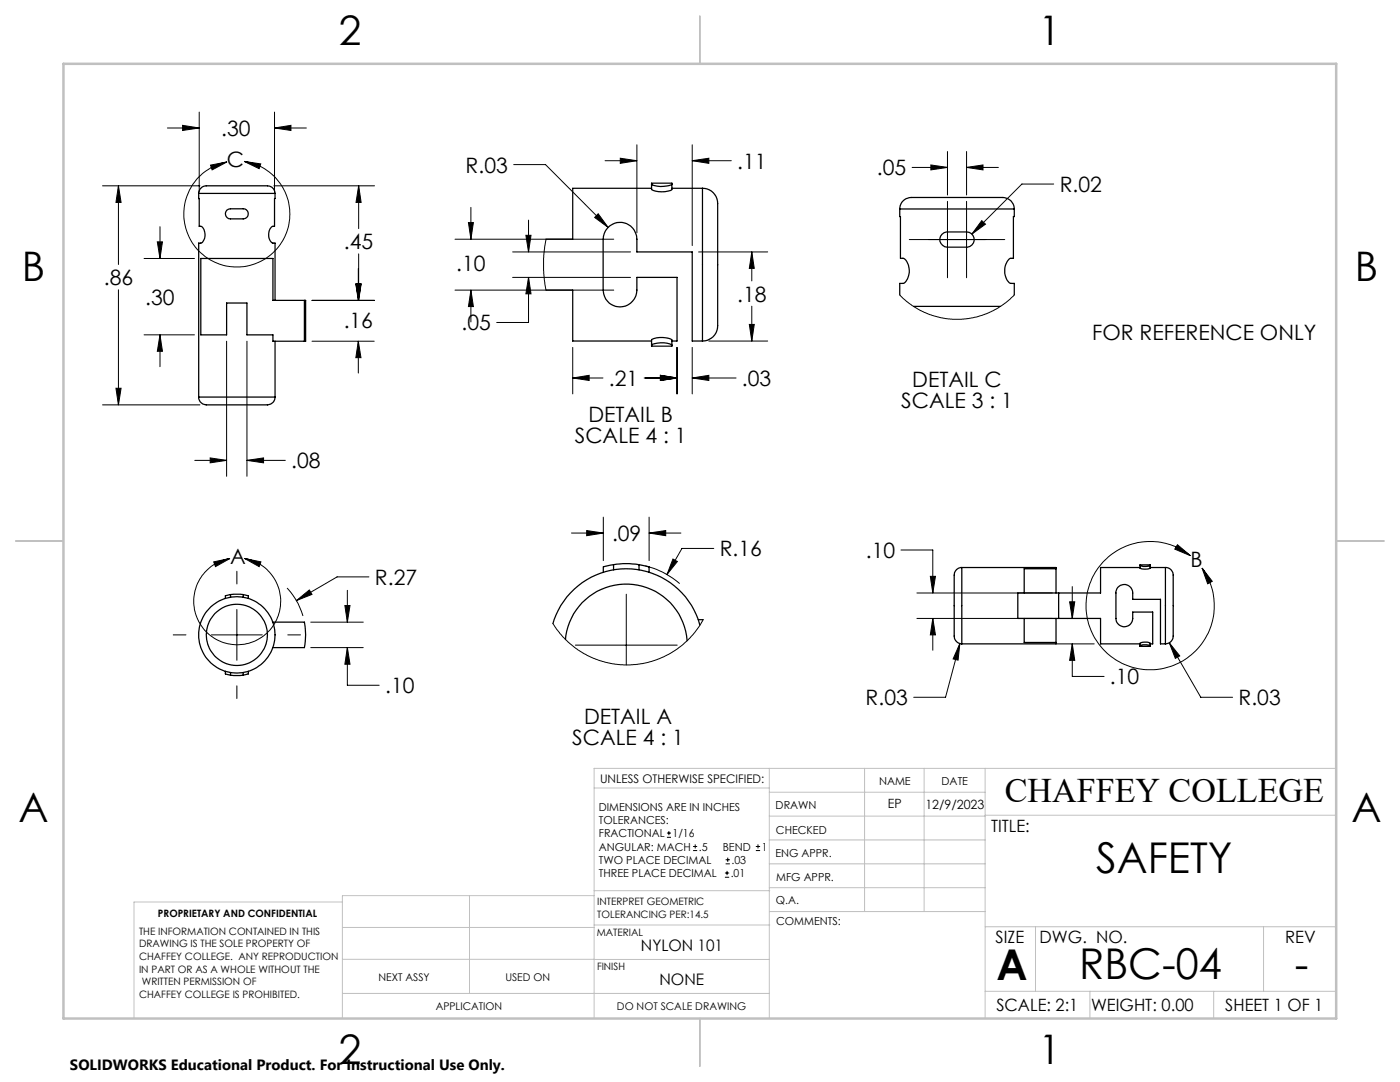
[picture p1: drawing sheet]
<svg xmlns="http://www.w3.org/2000/svg" width="279mm" height="216mm" viewBox="0 0 279 216" stroke-linecap="round" stroke-linejoin="round" font-family="sans-serif">
<g fill="none" stroke="#000" stroke-width=".25">
<path d="M39.7 38.6a1.81 1.81 0 0 1 2.3-1.5h9a7 7 0 0 1 3.3 .3l.3 .3 .3 .9M39.7 38.6l.1 6.6h.1a.99 .99 0 0 1 1 1.1 1.91 1.91 0 0 1-.8 2.2h-.4v30.7M39.7 38.6h15.2M54.9 38.6l-.1 6.6h-.2a1.42 1.42 0 0 0-1 1.7 1.26 1.26 0 0 0 1.3 1.6v11.4M130 36.8v1a4.4 4.4 0 0 0 4.1 0v-1M130 37.6h-15.7v10.1h-5.3M130 36.8v-.3h4.1v.3M130 36.8a4.6 4.6 0 0 0 4.1 0M134.1 37.6h6.1M140.2 37.6a3.4 3.4 0 0 1 3 4.1v22.6a3.2 3.2 0 0 1-3 3.8M140.2 37.6v30.5M45.3 41.9a5.2 5.2 0 0 1 2.6-.2 1.12 1.12 0 0 1 1.4 .3 1.12 1.12 0 0 1-.1 1.4 4.9 4.9 0 0 1-2.6 .3 1.14 1.14 0 0 1-1.3-.3 1.14 1.14 0 0 1 0-1.5z"/>
<path d="M60.7 59.9h-6.2v-8.3h-14.4v15.2h5.1v-6.3h4.1v6.3h5.2v1.3h6.2M60.7 59.9h.3v8.2h-.3M60.7 59.9v8.2M109 57.9h5.3v10.2h15.7M179.6 41.7a2.41 2.41 0 0 1 2.9-2.3h13.5a18 18 0 0 1 5.2 .3l.6 .4 .4 .6 .2 1M179.6 41.7v1.5h.1v8.3h.2a1.06 1.06 0 0 1 1.2 1 3.5 3.5 0 0 1-.7 4l-.8 .1v2.2M179.6 41.7h22.8M188 46.7a3.3 3.3 0 0 1 2.5-.4h1.4a2.41 2.41 0 0 1 2.3 .7 1.58 1.58 0 0 1-.1 1.8 1.58 1.58 0 0 1-1.7 .5h-2.4a2.41 2.41 0 0 1-2.2-.7 1.48 1.48 0 0 1 .2-1.9zM202.4 41.7v1.5h-.2v8.3h-.2a1.03 1.03 0 0 0-1.1 1 3.4 3.4 0 0 0 .7 4l.8 .1v2.2M39.7 79.2a1.87 1.87 0 0 0 2.3 1.6h9a6.3 6.3 0 0 0 3.3-.3l.3-.3 .3-1M39.7 79.2h15.2M54.9 68.1v11.1"/>
<path d="M130 68.9v-1.1a4.3 4.3 0 0 1 4.1 0v1.1M130 68.9a4.6 4.6 0 0 1 4.1 0M130 68.9v.2h4.1v-.2M134.1 68.1h1v-12.7h-8v.9a7.1 7.1 0 0 1-.5 3.3 3.4 3.4 0 0 1-3.8 1.5 3.4 3.4 0 0 1-2.4-3.2v-8.2a6.8 6.8 0 0 1 .5-3.7 3.4 3.4 0 0 1 4.1-1.4 3.4 3.4 0 0 1 2.1 3.8v1.9h11v17.8h2.1M182.3 61.1h17.4M46 118.6l-1 .3v.5M46 118.6h2.5M46 118.6v.6M48.5 118.6l1 .3 .1 .5M48.5 118.6v.6M120.4 113.1v1.1M122.4 112.7l-2 .4"/>
<path d="M122.4 112.7a15.3 15.3 0 0 1 5.1 0M122.4 112.7v1M127.5 112.7l2 .4v1.1M127.5 112.7v1M191.9 113.2a1.74 1.74 0 0 0-1.5 2.3v10.5a2 2 0 0 0 1.5 2.5M191.9 113.2h18.8v.3M191.9 113.2v15.3M210.7 113.5h-6.3v4.8M210.7 113.5v4.8M211.3 118.3v5.1M227.5 113.2h-7.9v5.1h-16.5v5.1h16.5v5.1h7.9M227.5 112.8v.5a2.58 2.58 0 0 0 2.1 0v-.5"/>
<path d="M227.5 112.8v-.1h2.1v.1M227.5 112.8a2.54 2.54 0 0 0 2.1 0M229.6 113.2h3M232.6 113.2a1.74 1.74 0 0 1 1.5 2.3v10.5a2.04 2.04 0 0 1-1.3 2.4l-.2 .1M232.6 113.2v15.3M45 133.9v.6l1 .2M46 134.7h2.5M46 134.2v.5M48.5 134.2v.5M49.6 133.9l-.1 .6-1 .2M54.5 124.1h6.2a13.2 13.2 0 0 1 0 5.1h-6.2M110.3 124.4a15.2 15.2 0 0 1 14.8-10.9 15.2 15.2 0 0 1 14.6 11.2"/>
<path d="M112.9 127.6a12.2 12.2 0 0 1 12.2-11.1 12.2 12.2 0 0 1 12 11.3M139.3 123.6h1M204.4 123.4v4.8h6.3M210.7 128.2v.3h-18.8M210.7 123.4v4.8M227.5 128.9v-.5a2.21 2.21 0 0 1 2.1 0v.5M227.5 128.9a2.54 2.54 0 0 1 2.1 0M227.5 128.9v.1h2.1v-.1M229.6 128.5h.4v-6.4h-3.9v.5a1.84 1.84 0 0 1-.5 1.9 1.84 1.84 0 0 1-1.9 .4 1.74 1.74 0 0 1-1-2v-3.6a2.24 2.24 0 0 1 .9-2.5 1.79 1.79 0 0 1 1.9 .3 1.79 1.79 0 0 1 .6 1.8v.7h5.5v8.9h1"/>
<circle cx="47.3" cy="126.7" r="7.6"/>
<circle cx="47.3" cy="126.7" r="6.1"/>
</g>
<g fill="none" stroke="#000" stroke-width=".2">
<path d="M20.5 37.1h19.4M23.6 37.1l.6 3.3h-1.1zM23.6 37.1v15.7M33.4 25.5h6.4M36.4 25l3.4 .5-3.4 .5zM39.8 22.4v15.9M42 32.9l3.3-.6-3 1.6zM48.7 32.2a10.6 10.6 0 0 1 7.7 16 10.6 10.6 0 0 1-17.7 .5 10.6 10.6 0 0 1 6.6-16.4M48.7 32.2l3.3 .5-.3 1zM54.6 37.1h20.2M54.8 25.5l3.3-.5v1zM54.8 22.4v15.9"/>
<path d="M54.8 25.5h6.3M71.6 37.1l.5 3.3h-1.1zM71.6 37.1v8.5M102.5 32.8h6.4l12.5 12.6M120.8 32.1h6.3M123.8 31.6l3.3 .5-3.3 .5zM127.1 28.9v17.6M138.1 32.1l3.4-.5v1zM138.1 28.9v20.1M138.1 32.1h7.8M182 33.4h7.1M185.8 32.9l3.3 .5-3.3 .5z"/>
<path d="M189.1 30.2v8.7M192.9 33.4l3.3-.5v1zM192.9 30.2v8.7M192.9 33.4h6.3M210.3 36.7h-6.4l-9.9 10M23.6 57.8v23M28.8 51.6h10M31.4 48.3h1l-.5 3.3zM31.9 45.2v6.4M62.3 59.9h12.5M71 56.7h1l-.5 3.2zM71 56.7h1.1l-.5 3.2z"/>
<path d="M71.5 53.6v6.3M71.6 50.7v9.2M90.8 47.7h31.7M90.8 57.9h31.7M93.5 44.4h1l-.5 3.3zM94 57.9l.5 3.3h-1zM94 41.4v6.3M94 57.9v6.3M102.3 50.3h23.5M102.3 55.4h23.5M105 47h1l-.5 3.3zM105.5 55.4v8.9h-6.4"/>
<path d="M105.5 43.9v6.4M105.5 55.4l.5 3.2h-1zM109 47.7l-.5 3.8v3.1l.5 3.3M119.4 42.7l2 2.7-2.7-2zM139.4 50.3h13.8M150 50.3l.5 3.3h-1zM150 50.3v5.8M179.6 58.8l2.4 2.1 2.5 1.4 3.4 1.1 2.2 .3 3.2-.1 1.7-.4 1.8-.6 3.1-1.6 1.6-1.3 .9-.9M181.5 47.8h19M189.1 40.2v15.2M192.9 40.2v15.2M195.9 44l.8 .7-2.7 2z"/>
<path d="M23.1 77.5h1.1l-.6 3.3zM28.8 66.8h10M31.9 66.8v6.4M31.9 66.8l.5 3.3h-1zM45.2 68.1v26.9M49.3 68.1v26.9M62.3 68.1h12.4M71.5 68.1l.5 3.3h-1zM71.5 68.1v6.3M114.3 75.4l3.3-.5v1zM114.3 75.4h6M114.3 69.3v9.3"/>
<path d="M128.6 75.4h6.5M131.8 74.9l3.3 .5-3.3 .5zM135.1 69.3v9.3M138.1 75.4l3.4-.5v1zM138.1 69.3v9.3M138.1 75.4h8.8M141.5 68.1h11.7M149.5 64.7h1l-.5 3.4zM150 61.1v7M20.5 80.8h19.4M38.9 91.9h6.3M41.9 91.4l3.3 .5-3.3 .5z"/>
<path d="M49.3 91.9l3.3-.5v1zM49.3 91.9h7.6M42.7 112.1l3.2-.7-2.9 1.7zM45.9 111.4a8.7 8.7 0 0 0-5.8 13.3 8.7 8.7 0 0 0 14.5 0 8.7 8.7 0 0 0-5.8-13.3M47.3 114v2.5M48.8 111.4l3.3 .7-.4 1zM57.3 117.3a14.3 14.3 0 0 1 3.2 5.6M59.2 119.8l2.5-2.1 .6 .9zM69.3 117.8v6.3M73.6 115.1h-6.3l-8.1 4.7M114.1 106.4h6.3M117.1 105.9l3.3 .5-3.3 .5z"/>
<path d="M120.4 103.2v8.7M125 118.6v14.1M128.8 112.9a15.8 15.8 0 0 1 6.8 3.6M129.5 106.4l3.4-.5v1zM129.5 103.2v8.7M129.5 106.4h6.4M134.3 111.5l.9 .5-2.1 2.7zM142.5 109.4h-6.4l-3 5.3M179.8 109.7h6.4v8.6M183 118.3h27M185.7 115h1l-.5 3.3zM214 117.1v6.3"/>
<path d="M235 108.7l2.6 2.2-3.1-1.3zM237.6 110.9a12.8 12.8 0 0 0-20.4 6.6 12.8 12.8 0 0 0 14.2 16 12.8 12.8 0 0 0 9.1-19.3l-.6-.9M239.9 113.3l2 2.7-.9 .5zM34.6 126.7h2.5M42.2 126.7h10.2M47.3 121.6v10.2M47.3 136.8v2.6M57.4 126.7h2.6M62 124.1h10.5M62 129.2h10.5M68.8 120.8h1l-.5 3.3zM69.3 129.2l.5 3.3h-1z"/>
<path d="M69.3 129.2v7.5h6.4M114.8 128.7h20.3M140.3 123.6l-.7 1.3-2 2.5-1.8 1.6-1.9 1.3-1.5 .8-2.3 .9-2 .4-2.3 .3-3-.2-2.1-.4-2.4-.8-1.8-.9-1.5-1-1.7-1.3-1.5-1.6-1.5-2.1M183 123.4h27M186.2 123.4v6.4M186.2 123.4l.5 3.3h-1zM191.6 128.4l-.4 3.3-1-.2zM191.6 128.4l-2.9 10.7h-6.3M210.8 128.5h7.6M213.5 120.1h1l-.5 3.3zM214 128.5v6.5h6.3M214 128.5l.5 3.3h-1z"/>
<path d="M233.4 128.3l2 2.6-.8 .5zM233.4 128.3l6.2 10.8h6.4M133.1 167.1h.8M133.1 166.2h.8M133.5 165.8v.9M138.3 169.7h.8M138.3 168.9h.8M138.7 168.5v.8M144.7 175h.8M144.7 174.2h.8M144.8 172.4h.9M144.8 171.6h.9"/>
<path d="M145.1 173.8v.8M145.2 171.1v.9M150.8 169.7h.9M150.8 168.9h.9M151.3 168.5v.8"/>
</g>
<g fill="none" stroke="#c0c0c0" stroke-width=".2">
<path d="M118.6 157.2h34.9M153.5 153.3v49.9M153.5 158.1h43.1M172.5 153.3v28.6M184.4 153.3v28.6M196.6 153.3v49.9M266.7 153.3h-148.1v49.9M68.3 180h-41.6v23.2M93.7 178.7v19.5M118.6 178.7h-50.3v24.5M118.6 177.7h35M153.5 167.6h43.1"/>
<path d="M153.5 162.8h43.1M153.5 172.4h43.1M153.5 177.1h43.1M196.6 162.7h70.1M68.3 198.2h85.2M68.3 191.4l85.2 .1M68.3 185.1h50.3M118.6 184.6h35M153.6 181.9h43M196.6 197.8h70.1M196.6 184.9h70.1M206.7 184.9v12.9"/>
<path d="M217.5 197.8v5.4M242.2 197.8v5.4M252.2 184.9v12.9"/>
</g>
<path d="M139.7 3.2v9.5M3.1 107.9h9.6M266.7 107.9h9.5M139.7 203.2v9.6" fill="none" stroke="#c0c0c0" stroke-width=".25"/>
<path d="M12.7 12.7h254v190.5h-254z" fill="none" stroke="#c0c0c0" stroke-width=".5"/>
<g fill="#000">
<path d="M42.7 112.1l3.2-.7-2.9 1.7zM48.8 111.4l3.3 .7-.4 1zM42 32.9l3.3-.6-3 1.6zM48.7 32.2l3.3 .5-.3 1zM235 108.7l2.6 2.2-3.1-1.3zM239.9 113.3l2 2.7-.9 .5z"/>
<path d="M68.8 120.8h1l-.5 3.3zM69.3 129.2l.5 3.3h-1zM59.2 119.8l3.1-1.2-.6-.9zM23.6 37.1l.6 3.3h-1.1zM23.1 77.5h1.1l-.6 3.3zM36.4 25l3.4 .5-3.4 .5zM54.8 25.5l3.3-.5v1zM71.5 68.1l.5 3.3h-1zM71 56.7h1l-.5 3.2zM71.6 37.1l.5 3.3h-1.1zM71 56.7h1.1l-.5 3.2zM41.9 91.4l3.3 .5-3.3 .5zM49.3 91.9l3.3-.5v1zM31.4 48.3h1l-.5 3.3zM31.9 66.8l.5 3.3h-1zM185.7 115h1l-.5 3.3zM186.2 123.4l.5 3.3h-1zM213.5 120.1h1l-.5 3.3zM214 128.5l.5 3.3h-1zM191.6 128.4l-1.4 3.1 1 .2zM233.4 128.3l1.2 3.1 .8-.5zM134.3 111.5l-1.2 3.2 2.1-2.7zM117.1 105.9l3.3 .5-3.3 .5zM129.5 106.4l3.4-.5v1zM131.8 74.9l3.3 .5-3.3 .5zM138.1 75.4l3.4-.5v1zM131.8 74.9l3.3 .5-3.3 .5zM114.3 75.4l3.3-.5v1zM149.5 64.7h1l-.5 3.4zM150 50.3l.5 3.3h-1zM138.1 32.1l3.4-.5v1zM123.8 31.6l3.3 .5-3.3 .5zM105 47h1l-.5 3.3zM105.5 55.4l.5 3.2h-1zM119.4 42.7l-.7 .7 2.7 2zM93.5 44.4h1l-.5 3.3zM94 57.9l.5 3.3h-1zM195.9 44l-1.9 2.7 2.7-2zM185.8 32.9l3.3 .5-3.3 .5zM192.9 33.4l3.3-.5v1z"/>
</g>
<g font-size="8.5">
<text x="218.8" y="174.2">SAFETY</text>
<text x="198.9" y="195.5">A</text>
<text x="215.4" y="195.4">RBC-04</text>
<text x="258.4" y="195.4">-</text>
</g>
<g font-size="8.1">
<text x="67.6" y="8.9">2</text>
<text x="207.3" y="8.9">1</text>
<text x="4.4" y="56.2">B</text>
<text x="270.4" y="56.2">B</text>
<text x="3.7" y="164.1">A</text>
<text x="269.7" y="164.1">A</text>
<text x="67.6" y="212.4">2</text>
<text x="207.3" y="212.4">1</text>
</g>
<text font-size="6.9" x="200.5" y="160.1">CHAFFEY COLLEGE</text>
<g font-size="4.2">
<text x="44.1" y="27.1">.30</text>
<text x="45.3" y="33.3">C</text>
<text x="92.9" y="34.4">R.03</text>
<text x="147.1" y="33.7">.11</text>
<text x="175" y="35">.05</text>
<text x="211.5" y="38.3">R.02</text>
<text x="68.6" y="49.7">.45</text>
<text x="20.7" y="56.9">.86</text>
<text x="91.1" y="54">.10</text>
<text x="29" y="60.8">.30</text>
<text x="68.6" y="65.5">.16</text>
<text x="92.1" y="65.9">.05</text>
<text x="147.1" y="60.2">.18</text>
<text x="218" y="67.9">FOR REFERENCE ONLY</text>
<text x="121.5" y="77">.21</text>
<text x="148.1" y="77">.03</text>
<text x="182.1" y="77.2">DETAIL C</text>
<text x="179.9" y="81.4">SCALE 3 : 1</text>
<text x="114.7" y="88.4">SCALE 4 : 1</text>
<text x="117.4" y="84.2">DETAIL B</text>
<text x="58.1" y="93.4">.08</text>
<text x="122.1" y="108">.09</text>
<text x="45.9" y="112.5">A</text>
<text x="143.6" y="111">R.16</text>
<text x="172.8" y="111.3">.10</text>
<text x="237.6" y="113.1">B</text>
<text x="74.8" y="116.7">R.27</text>
<text x="221.5" y="136.6">.10</text>
<text x="76.9" y="138.3">.10</text>
<text x="172.7" y="140.7">R.03</text>
<text x="247.2" y="140.7">R.03</text>
<text x="114.2" y="148.7">SCALE 4 : 1</text>
<text x="116.6" y="144.5">DETAIL A</text>
</g>
<g font-size="3.4">
<text x="197.8" y="166">TITLE:</text>
<text x="198.7" y="188.1">SIZE</text>
<text x="207.5" y="188.1">DWG. NO.</text>
<text x="256.5" y="188.2">REV</text>
<text x="198.8" y="201.7">SCALE: 2:1</text>
<text x="217.7" y="201.8">WEIGHT: 0.00</text>
<text x="244.5" y="201.7">SHEET 1 OF 1</text>
</g>
<g font-size="3.2">
<text x="127.9" y="189.8">NYLON 101</text>
<text x="131.6" y="196.6">NONE</text>
</g>
<text font-size="3" x="14" y="213.5">SOLIDWORKS Educational Product. For Instructional Use Only.</text>
<g font-size="2.5">
<text x="177.2" y="161.3">EP</text>
<text x="184.7" y="161.4">12/9/2023</text>
</g>
<text font-size="2.4" x="119.8" y="156.2">UNLESS OTHERWISE SPECIFIED:</text>
<g font-size="2.2">
<text x="119.5" y="161.8">DIMENSIONS ARE IN INCHES</text>
<text x="154.8" y="161.4">DRAWN</text>
<text x="175.4" y="156.6">NAME</text>
<text x="187.9" y="156.7">DATE</text>
<text x="119.5" y="164.4">TOLERANCES:</text>
<text x="119.5" y="167.1">FRACTIONAL</text>
<text x="134.2" y="167.1">1/16</text>
<text x="154.9" y="166.3">CHECKED</text>
<text x="119.5" y="172.4">TWO PLACE DECIMAL</text>
<text x="119.5" y="169.7">ANGULAR: MACH</text>
<text x="139.5" y="169.7">.5</text>
<text x="144.2" y="169.7">BEND</text>
<text x="146" y="172.4">.03</text>
<text x="152" y="169.7">1</text>
<text x="154.8" y="171">ENG APPR.</text>
<text x="119.5" y="175">THREE PLACE DECIMAL</text>
<text x="145.8" y="175">.01</text>
<text x="154.9" y="175.7">MFG APPR.</text>
<text x="154.9" y="180.4">Q.A.</text>
<text x="154.9" y="184.6">COMMENTS:</text>
</g>
<g font-size="2.1">
<text x="75.5" y="195.7">NEXT ASSY</text>
<text x="100.9" y="195.7">USED ON</text>
<text x="86.9" y="201.5">APPLICATION</text>
<text x="123.1" y="201.6">DO NOT SCALE DRAWING</text>
</g>
<g font-size="2">
<text x="31.5" y="182.9">PROPRIETARY AND CONFIDENTIAL</text>
<text x="119.2" y="180.6">INTERPRET GEOMETRIC</text>
<text x="119.2" y="183.1">TOLERANCING PER:14.5</text>
<text x="27.8" y="186.5">THE INFORMATION CONTAINED IN THIS</text>
<text x="27.8" y="189">DRAWING IS THE SOLE PROPERTY OF</text>
<text x="27.8" y="191.6">CHAFFEY COLLEGE. ANY REPRODUCTION</text>
<text x="119.1" y="186.7">MATERIAL</text>
<text x="27.8" y="194.1">IN PART OR AS A WHOLE WITHOUT THE</text>
<text x="28.3" y="196.6">WRITTEN PERMISSION OF</text>
<text x="119.1" y="193.5">FINISH</text>
<text x="27.8" y="199.1">CHAFFEY COLLEGE IS PROHIBITED.</text>
</g>
</svg>
